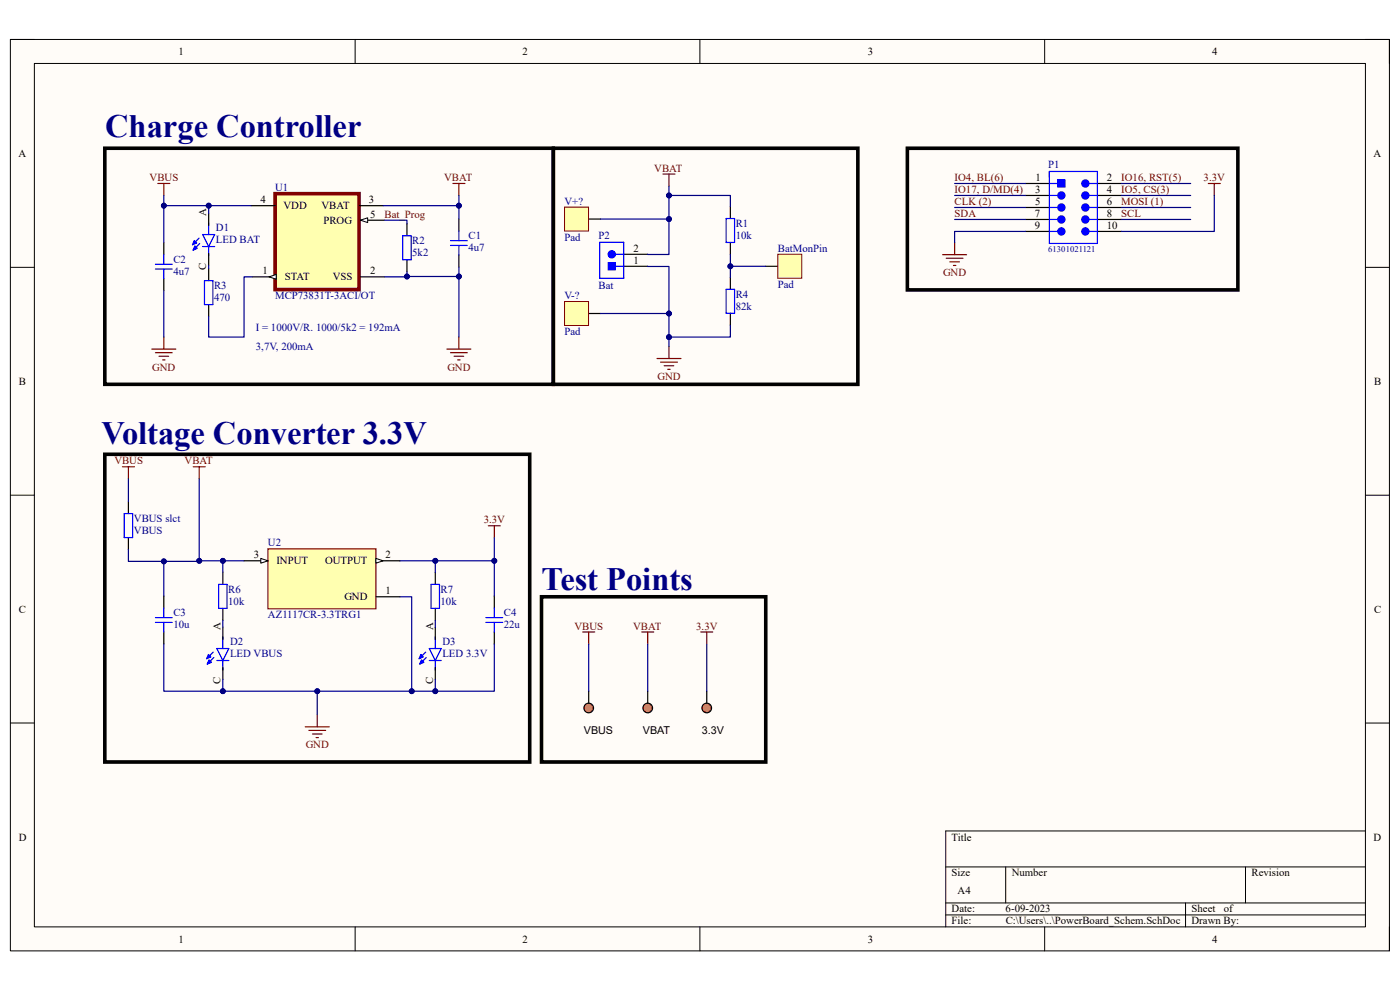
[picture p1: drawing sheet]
<svg xmlns="http://www.w3.org/2000/svg" width="297mm" height="210mm" viewBox="0 0 297 210" stroke-linecap="round" stroke-linejoin="round" font-family="sans-serif">
<path d="M2.2 8.4h292.6v193.3h-292.6z" fill-rule="evenodd" fill="#fffcf8"/>
<path d="M2.2 8.4h292.6v193.3h-292.6z" fill="none" stroke="#000" stroke-width=".21"/>
<path d="M7.3 13.5h282.4v183.1h-282.4z" fill-rule="evenodd" fill="#fffcf8"/>
<g fill="none" stroke="#000" stroke-width=".21">
<path d="M2.2 8.4h5.1M7.3 13.5h282.4v183.1h-282.4zM75.3 8.4v5.1M148.5 8.4v5.1M221.6 8.4v5.1M289.7 8.4h5.1v5.1M2.2 56.7h5.1M289.7 56.7h5.1M2.2 105h5.1M289.7 105.1h5.1M2.2 153.4h5.1M289.7 153.4h5.1"/>
<path d="M289.7 176.3h-89.1v20.3M75.3 196.6v5.1M148.5 196.6v5.1M200.6 183.9h89.1M200.6 191.5h89.1M200.6 194.1h89.1M213.4 183.9v7.6M221.6 196.6v5.1M251.5 191.5v5.1M264.2 183.9v7.6M294.8 196.6v5.1"/>
</g>
<path d="M58.4 41.1h17.8v20.3h-17.8z" fill-rule="evenodd" fill="#ffffb0"/>
<path d="M58.4 41.1h17.8v20.3h-17.8z" fill="none" stroke="#800000" stroke-width=".76"/>
<path d="M53.3 43.6h5.1M76.5 46.7h5.1" fill="none" stroke="#000" stroke-width=".25"/>
<path d="M76.5 46.7l1.5-.5v1z" fill="#f8fcff"/>
<path d="M76.5 46.7l1.5-.5v1z" fill="none" stroke="#000" stroke-width=".21"/>
<path d="M53.5 58.7h5.1M76.2 43.6h5.1M76.5 58.7h5.1" fill="none" stroke="#000" stroke-width=".25"/>
<path d="M57.1 58.7l1.5-.5v1z" fill="#f8fcff"/>
<path d="M57.1 58.7l1.5-.5v1z" fill="none" stroke="#000" stroke-width=".21"/>
<g fill="none" stroke="#800000" stroke-width=".25">
<path d="M33.5 38.9h2.5M34.8 38.9v2.6M96.1 38.9h2.5M97.4 38.9v2.6M32.2 74.1h5.1M33 74.8h3.5M33.7 75.6h2.1M34.5 76.3h.5M34.8 71.5v2.6M94.8 74.1h5.1M95.6 74.8h3.5M96.3 75.6h2.1"/>
<path d="M97.1 76.3h.5M97.4 71.5v2.6"/>
</g>
<path d="M22.2 31.4h95.2v50.1h-95.2z" fill="none" stroke="#000" stroke-width=".76"/>
<path d="M34.8 51.5v2.5M34.8 59.1v2.6M44.3 57v2.5M44.3 64.6v2.6" fill="none" stroke="#000" stroke-width=".25"/>
<path d="M33 57.1h3.5M33 56.1h3.5M34.8 54v2.1M34.8 57.1v2M42.2 50.5l-1.4 1.4M42.4 51.7l-1.4 1.4M43 49.8h2.5l-1.2 2.5zM43 52.3h2.5M43.4 59.5h1.8v5.1h-1.8zM44.3 47.3v2.5M44.3 52.3v2" fill="none" stroke="#00f" stroke-width=".25"/>
<path d="M41.2 51l.5 .5-.9 .4z" fill="#00f"/>
<path d="M41.2 51l.5 .5-.9 .4z" fill="none" stroke="#00f" stroke-width=".25"/>
<path d="M41.3 52.2l.6 .5-.9 .4z" fill="#00f"/>
<path d="M41.3 52.2l.6 .5-.9 .4zM85.4 50h1.8v5.1h-1.8zM95.6 52.1h3.5M95.6 51.1h3.5M97.4 49v2.1M97.4 52.1v2" fill="none" stroke="#00f" stroke-width=".25"/>
<path d="M44.3 45.3v2.5M44.3 53.8v2.5M86.3 47.5v2.5M86.3 55.1v2.6M97.4 46.5v2.5M97.4 54.1v2.5" fill="none" stroke="#000" stroke-width=".25"/>
<path d="M140.7 36.9h2.5M141.9 36.9v2.6M139.4 76.1h5.1M140.1 76.8h3.6M140.9 77.6h2M141.7 78.3h.5M141.9 73.5v2.6" fill="none" stroke="#800000" stroke-width=".25"/>
<path d="M117.4 31.5h64.6v50h-64.6z" fill="none" stroke="#000" stroke-width=".76"/>
<circle cx="129.8" cy="53.9" r=".76" fill="#00f"/>
<g fill="none" stroke="#00f" stroke-width=".25">
<path d="M130.5 53.9h1.8M130.5 56.5h1.8"/>
<circle cx="129.8" cy="53.9" r=".76"/>
</g>
<path d="M132.3 53.9h5.1M132.3 56.5h5.1" fill="none" stroke="#000" stroke-width=".25"/>
<path d="M129 55.7h1.5v1.6h-1.5z" fill-rule="evenodd" fill="#00f"/>
<path d="M129 55.7h1.5v1.6h-1.5z" fill="none" stroke="#00f" stroke-width=".21"/>
<path d="M127.2 51.4h5.1v7.6h-5.1zM154.1 46.4h1.7v5h-1.7zM154.1 61.4h1.7v5.1h-1.7z" fill="none" stroke="#00f" stroke-width=".25"/>
<path d="M154.9 43.8v2.6M154.9 51.4v2.6M154.9 58.8v2.6M154.9 66.5v2.5" fill="none" stroke="#000" stroke-width=".25"/>
<path d="M56.8 116.4h22.9v12.7h-22.9z" fill-rule="evenodd" fill="#ffffb0"/>
<path d="M56.8 116.4h22.9v12.7h-22.9z" fill="none" stroke="#800000" stroke-width=".25"/>
<path d="M51.8 119h5" fill="none" stroke="#000" stroke-width=".25"/>
<path d="M55.3 118.5l1.5 .5-1.5 .5z" fill="#f8fcff"/>
<path d="M55.3 118.5l1.5 .5-1.5 .5z" fill="none" stroke="#000" stroke-width=".21"/>
<path d="M79.7 119h5.1" fill="none" stroke="#000" stroke-width=".25"/>
<path d="M79.7 118.5l1.6 .5-1.6 .5z" fill="#f8fcff"/>
<path d="M79.7 118.5l1.6 .5-1.6 .5z" fill="none" stroke="#000" stroke-width=".21"/>
<path d="M34.8 126.4v2.6M34.8 134.1v2.5M47.3 121.4v2.6M47.3 129.1v2.5M79.7 126.6h5.1M104.9 126.4v2.6M104.9 134.1v2.5" fill="none" stroke="#000" stroke-width=".25"/>
<g fill="none" stroke="#00f" stroke-width=".25">
<path d="M33 132h3.5M33 131h3.5M34.8 129v2M34.8 132v2.1M45.2 138.3l-1.4 1.4M45.4 139.5l-1.4 1.4M46 137.6h2.5l-1.2 2.5zM46.4 124h1.8v5.1h-1.8zM47.3 135.1v2.5M103.1 132h3.5M103.1 131h3.5M104.9 129v2"/>
<path d="M104.9 132v2.1M46 140.1h2.5M47.3 140.1v2"/>
</g>
<path d="M41 99h2.5M42.3 99v2.6M103.6 111.5h2.5M104.9 111.5v2.6M64.8 154.2h5M65.5 154.9h3.6M66.3 155.7h2M67.1 156.5h.5M67.3 151.6v2.6" fill="none" stroke="#800000" stroke-width=".25"/>
<path d="M44.2 138.8l.5 .6-.9 .3z" fill="#00f"/>
<path d="M44.2 138.8l.5 .6-.9 .3z" fill="none" stroke="#00f" stroke-width=".25"/>
<path d="M44.3 140l.6 .5-.9 .4z" fill="#00f"/>
<path d="M44.3 140l.6 .5-.9 .4zM90.3 138.3l-1.4 1.4M90.4 139.5l-1.4 1.4M91.1 137.6h2.5l-1.3 2.5zM91.5 124h1.7v5.1h-1.7zM92.3 135.1v2.5M91.1 140.1h2.5M92.3 140.1v2" fill="none" stroke="#00f" stroke-width=".25"/>
<path d="M47.3 133.1v2.6M92.3 121.4v2.6M92.3 129.1v2.5M47.3 141.6v2.5" fill="none" stroke="#000" stroke-width=".25"/>
<path d="M89.3 138.8l.5 .6-.9 .3z" fill="#00f"/>
<path d="M89.3 138.8l.5 .6-.9 .3z" fill="none" stroke="#00f" stroke-width=".25"/>
<path d="M89.4 140l.5 .5-.9 .4z" fill="#00f"/>
<path d="M89.4 140l.5 .5-.9 .4z" fill="none" stroke="#00f" stroke-width=".25"/>
<path d="M92.3 133.1v2.6M92.3 141.6v2.5" fill="none" stroke="#000" stroke-width=".25"/>
<path d="M22.2 96.4h90.2v65.3h-90.2z" fill="none" stroke="#000" stroke-width=".76"/>
<path d="M26 99h2.5M27.2 99v2.6" fill="none" stroke="#800000" stroke-width=".25"/>
<path d="M81.3 43.6h16.1v2.9M81.6 46.7h4.7v.8" fill="none" stroke="#000080" stroke-width=".25"/>
<circle cx="97.4" cy="43.6" r=".51" fill="#000080"/>
<circle cx="97.4" cy="43.6" r=".51" fill="none" stroke="#000080" stroke-width=".21"/>
<path d="M44.3 56.3v.7M53.5 58.7h-1.7v12.8h-7.5v-4.3M97.4 41.5v2.1M34.8 61.7v9.8" fill="none" stroke="#000080" stroke-width=".25"/>
<circle cx="97.4" cy="43.6" r=".51" fill="#000080"/>
<circle cx="97.4" cy="43.6" r=".51" fill="none" stroke="#000080" stroke-width=".21"/>
<path d="M34.8 43.6v7.9" fill="none" stroke="#000080" stroke-width=".25"/>
<circle cx="34.8" cy="43.6" r=".51" fill="#000080"/>
<circle cx="34.8" cy="43.6" r=".51" fill="none" stroke="#000080" stroke-width=".21"/>
<path d="M44.3 43.6h9" fill="none" stroke="#000080" stroke-width=".25"/>
<circle cx="44.3" cy="43.6" r=".51" fill="#000080"/>
<circle cx="44.3" cy="43.6" r=".51" fill="none" stroke="#000080" stroke-width=".21"/>
<path d="M34.8 41.5v2.1h9.5v1.7" fill="none" stroke="#000080" stroke-width=".25"/>
<circle cx="34.8" cy="43.6" r=".51" fill="#000080"/>
<circle cx="34.8" cy="43.6" r=".51" fill="none" stroke="#000080" stroke-width=".21"/>
<circle cx="44.3" cy="43.6" r=".51" fill="#000080"/>
<circle cx="44.3" cy="43.6" r=".51" fill="none" stroke="#000080" stroke-width=".21"/>
<path d="M97.4 58.7v12.8" fill="none" stroke="#000080" stroke-width=".25"/>
<circle cx="97.4" cy="58.7" r=".51" fill="#000080"/>
<circle cx="97.4" cy="58.7" r=".51" fill="none" stroke="#000080" stroke-width=".21"/>
<path d="M97.4 56.6v2.1h-11.1" fill="none" stroke="#000080" stroke-width=".25"/>
<circle cx="97.4" cy="58.7" r=".51" fill="#000080"/>
<circle cx="97.4" cy="58.7" r=".51" fill="none" stroke="#000080" stroke-width=".21"/>
<circle cx="86.3" cy="58.7" r=".51" fill="#000080"/>
<circle cx="86.3" cy="58.7" r=".51" fill="none" stroke="#000080" stroke-width=".21"/>
<path d="M86.3 57.7v1h-4.7" fill="none" stroke="#000080" stroke-width=".25"/>
<circle cx="86.3" cy="58.7" r=".51" fill="#000080"/>
<circle cx="86.3" cy="58.7" r=".51" fill="none" stroke="#000080" stroke-width=".21"/>
<path d="M141.9 39.5v14.5l-4.5-.1" fill="none" stroke="#000080" stroke-width=".25"/>
<circle cx="141.9" cy="46.5" r=".51" fill="#000080"/>
<circle cx="141.9" cy="46.5" r=".51" fill="none" stroke="#000080" stroke-width=".21"/>
<circle cx="141.9" cy="41.5" r=".51" fill="#000080"/>
<circle cx="141.9" cy="41.5" r=".51" fill="none" stroke="#000080" stroke-width=".21"/>
<path d="M137.4 56.5h4.5v17" fill="none" stroke="#000080" stroke-width=".25"/>
<circle cx="141.9" cy="66.5" r=".51" fill="#000080"/>
<circle cx="141.9" cy="66.5" r=".51" fill="none" stroke="#000080" stroke-width=".21"/>
<circle cx="141.9" cy="71.5" r=".51" fill="#000080"/>
<circle cx="141.9" cy="71.5" r=".51" fill="none" stroke="#000080" stroke-width=".21"/>
<path d="M154.9 54v4.8" fill="none" stroke="#000080" stroke-width=".25"/>
<circle cx="154.9" cy="56.5" r=".51" fill="#000080"/>
<circle cx="154.9" cy="56.5" r=".51" fill="none" stroke="#000080" stroke-width=".21"/>
<path d="M141.9 41.5h13v2.3" fill="none" stroke="#000080" stroke-width=".25"/>
<circle cx="141.9" cy="41.5" r=".51" fill="#000080"/>
<circle cx="141.9" cy="41.5" r=".51" fill="none" stroke="#000080" stroke-width=".21"/>
<path d="M154.9 69v2.5h-13" fill="none" stroke="#000080" stroke-width=".25"/>
<circle cx="141.9" cy="71.5" r=".51" fill="#000080"/>
<circle cx="141.9" cy="71.5" r=".51" fill="none" stroke="#000080" stroke-width=".21"/>
<path d="M47.3 144.1v2.5h20" fill="none" stroke="#000080" stroke-width=".25"/>
<circle cx="47.3" cy="146.6" r=".51" fill="#000080"/>
<circle cx="47.3" cy="146.6" r=".51" fill="none" stroke="#000080" stroke-width=".21"/>
<circle cx="67.3" cy="146.6" r=".51" fill="#000080"/>
<circle cx="67.3" cy="146.6" r=".51" fill="none" stroke="#000080" stroke-width=".21"/>
<path d="M34.8 136.6v10h12.5" fill="none" stroke="#000080" stroke-width=".25"/>
<circle cx="47.3" cy="146.6" r=".51" fill="#000080"/>
<circle cx="47.3" cy="146.6" r=".51" fill="none" stroke="#000080" stroke-width=".21"/>
<path d="M47.3 119v2.4" fill="none" stroke="#000080" stroke-width=".25"/>
<circle cx="47.3" cy="119" r=".51" fill="#000080"/>
<circle cx="47.3" cy="119" r=".51" fill="none" stroke="#000080" stroke-width=".21"/>
<path d="M47.3 131.6v1.5M92.3 131.6v1.5M92.3 144.1v2.5" fill="none" stroke="#000080" stroke-width=".25"/>
<circle cx="92.3" cy="146.6" r=".51" fill="#000080"/>
<circle cx="92.3" cy="146.6" r=".51" fill="none" stroke="#000080" stroke-width=".21"/>
<path d="M84.8 126.6h2.5v20" fill="none" stroke="#000080" stroke-width=".25"/>
<circle cx="87.3" cy="146.6" r=".51" fill="#000080"/>
<circle cx="87.3" cy="146.6" r=".51" fill="none" stroke="#000080" stroke-width=".21"/>
<path d="M42.3 101.6v17.4" fill="none" stroke="#000080" stroke-width=".25"/>
<circle cx="42.3" cy="119" r=".51" fill="#000080"/>
<circle cx="42.3" cy="119" r=".51" fill="none" stroke="#000080" stroke-width=".21"/>
<path d="M104.9 114.1v4.9" fill="none" stroke="#000080" stroke-width=".25"/>
<circle cx="104.9" cy="119" r=".51" fill="#000080"/>
<circle cx="104.9" cy="119" r=".51" fill="none" stroke="#000080" stroke-width=".21"/>
<path d="M92.3 119v2.4" fill="none" stroke="#000080" stroke-width=".25"/>
<circle cx="92.3" cy="119" r=".51" fill="#000080"/>
<circle cx="92.3" cy="119" r=".51" fill="none" stroke="#000080" stroke-width=".21"/>
<path d="M84.8 119h20.1v7.4" fill="none" stroke="#000080" stroke-width=".25"/>
<circle cx="92.3" cy="119" r=".51" fill="#000080"/>
<circle cx="92.3" cy="119" r=".51" fill="none" stroke="#000080" stroke-width=".21"/>
<circle cx="104.9" cy="119" r=".51" fill="#000080"/>
<circle cx="104.9" cy="119" r=".51" fill="none" stroke="#000080" stroke-width=".21"/>
<path d="M104.9 136.6v10h-37.6v5" fill="none" stroke="#000080" stroke-width=".25"/>
<circle cx="92.3" cy="146.6" r=".51" fill="#000080"/>
<circle cx="92.3" cy="146.6" r=".51" fill="none" stroke="#000080" stroke-width=".21"/>
<circle cx="87.3" cy="146.6" r=".51" fill="#000080"/>
<circle cx="87.3" cy="146.6" r=".51" fill="none" stroke="#000080" stroke-width=".21"/>
<circle cx="67.3" cy="146.6" r=".51" fill="#000080"/>
<circle cx="67.3" cy="146.6" r=".51" fill="none" stroke="#000080" stroke-width=".21"/>
<path d="M51.8 119l-17 .1v7.3" fill="none" stroke="#000080" stroke-width=".25"/>
<circle cx="34.8" cy="119.1" r=".51" fill="#000080"/>
<circle cx="34.8" cy="119.1" r=".51" fill="none" stroke="#000080" stroke-width=".21"/>
<circle cx="42.3" cy="119" r=".51" fill="#000080"/>
<circle cx="42.3" cy="119" r=".51" fill="none" stroke="#000080" stroke-width=".21"/>
<circle cx="47.3" cy="119" r=".51" fill="#000080"/>
<circle cx="47.3" cy="119" r=".51" fill="none" stroke="#000080" stroke-width=".21"/>
<path d="M124.9 46.5h2.5" fill="none" stroke="#000" stroke-width=".25"/>
<path d="M119.8 43.9h5.1v5.1h-5.1z" fill-rule="evenodd" fill="#ffffb0"/>
<path d="M119.8 43.9h5.1v5.1h-5.1z" fill="none" stroke="#800000" stroke-width=".21"/>
<path d="M124.9 66.5h2.5" fill="none" stroke="#000" stroke-width=".25"/>
<path d="M119.8 64h5.1v5.1h-5.1z" fill-rule="evenodd" fill="#ffffb0"/>
<path d="M119.8 64h5.1v5.1h-5.1z" fill="none" stroke="#800000" stroke-width=".21"/>
<path d="M127.4 46.5h14.5" fill="none" stroke="#000080" stroke-width=".25"/>
<circle cx="141.9" cy="46.5" r=".51" fill="#000080"/>
<circle cx="141.9" cy="46.5" r=".51" fill="none" stroke="#000080" stroke-width=".21"/>
<path d="M127.4 66.5h14.5" fill="none" stroke="#000080" stroke-width=".25"/>
<circle cx="141.9" cy="66.5" r=".51" fill="#000080"/>
<circle cx="141.9" cy="66.5" r=".51" fill="none" stroke="#000080" stroke-width=".21"/>
<path d="M27.2 106.4v2.6M27.2 114v2.6" fill="none" stroke="#000" stroke-width=".25"/>
<path d="M26.4 109h1.7v5h-1.7z" fill="none" stroke="#00f" stroke-width=".25"/>
<path d="M27.2 116.6v2.5h7.6" fill="none" stroke="#000080" stroke-width=".25"/>
<circle cx="34.8" cy="119.1" r=".51" fill="#000080"/>
<circle cx="34.8" cy="119.1" r=".51" fill="none" stroke="#000080" stroke-width=".21"/>
<path d="M27.2 101.6v4.8" fill="none" stroke="#000080" stroke-width=".25"/>
<path d="M114.9 126.6h47.6v35.1h-47.6z" fill="none" stroke="#000" stroke-width=".76"/>
<path d="M123.6 134.1h2.6M124.9 134.1v2.5M136.1 134.1h2.6M137.4 134.1v2.5M148.7 134.1h2.5M149.9 134.1v2.5" fill="none" stroke="#800000" stroke-width=".25"/>
<circle cx="124.9" cy="150.2" r="1.02" fill="#fd8300"/>
<g fill="none" stroke="#000" stroke-width=".25">
<path d="M124.9 146.6v2.6"/>
<circle cx="124.9" cy="150.2" r="1.02"/>
</g>
<circle cx="137.4" cy="150.2" r="1.02" fill="#fd8300"/>
<g fill="none" stroke="#000" stroke-width=".25">
<path d="M137.4 146.6v2.6"/>
<circle cx="137.4" cy="150.2" r="1.02"/>
</g>
<circle cx="149.9" cy="150.2" r="1.02" fill="#fd8300"/>
<g fill="none" stroke="#000" stroke-width=".25">
<path d="M162.5 56.5h2.5M149.9 146.6v2.6"/>
<circle cx="149.9" cy="150.2" r="1.02"/>
</g>
<path d="M124.9 136.6v10M137.4 136.6v10M149.9 136.6v10" fill="none" stroke="#000080" stroke-width=".25"/>
<path d="M165 53.9h5.1v5.1h-5.1z" fill-rule="evenodd" fill="#ffffb0"/>
<path d="M165 53.9h5.1v5.1h-5.1z" fill="none" stroke="#800000" stroke-width=".21"/>
<path d="M154.9 56.5h7.6" fill="none" stroke="#000080" stroke-width=".25"/>
<circle cx="154.9" cy="56.5" r=".51" fill="#000080"/>
<circle cx="154.9" cy="56.5" r=".51" fill="none" stroke="#000080" stroke-width=".21"/>
<path d="M192.5 31.5h70.1v30h-70.1z" fill="none" stroke="#000" stroke-width=".76"/>
<path d="M256.3 38.9h2.6M257.6 38.9v2.6M200 54h5.1M200.7 54.8h3.6M201.5 55.6h2M202.3 56.3h.5M202.5 51.5v2.5" fill="none" stroke="#800000" stroke-width=".25"/>
<circle cx="230.3" cy="41.5" r=".76" fill="#00f"/>
<circle cx="230.3" cy="41.5" r=".76" fill="none" stroke="#00f" stroke-width=".25"/>
<circle cx="225.2" cy="44" r=".76" fill="#00f"/>
<circle cx="225.2" cy="44" r=".76" fill="none" stroke="#00f" stroke-width=".25"/>
<circle cx="225.2" cy="46.6" r=".76" fill="#00f"/>
<circle cx="225.2" cy="46.6" r=".76" fill="none" stroke="#00f" stroke-width=".25"/>
<circle cx="225.2" cy="49.1" r=".76" fill="#00f"/>
<circle cx="225.2" cy="49.1" r=".76" fill="none" stroke="#00f" stroke-width=".25"/>
<circle cx="230.3" cy="49.1" r=".76" fill="#00f"/>
<circle cx="230.3" cy="49.1" r=".76" fill="none" stroke="#00f" stroke-width=".25"/>
<circle cx="230.3" cy="46.6" r=".76" fill="#00f"/>
<circle cx="230.3" cy="46.6" r=".76" fill="none" stroke="#00f" stroke-width=".25"/>
<circle cx="230.3" cy="44" r=".76" fill="#00f"/>
<circle cx="230.3" cy="44" r=".76" fill="none" stroke="#00f" stroke-width=".25"/>
<circle cx="230.3" cy="38.9" r=".76" fill="#00f"/>
<circle cx="230.3" cy="38.9" r=".76" fill="none" stroke="#00f" stroke-width=".25"/>
<circle cx="225.2" cy="41.5" r=".76" fill="#00f"/>
<g fill="none" stroke="#00f" stroke-width=".25">
<path d="M222.6 38.9h1.8M222.6 36.4h10.2v15.2h-10.2zM231 38.9h1.8M222.6 41.5h1.8M222.6 44h1.8M222.6 46.6h1.8M222.6 49.1h1.8M231 41.5h1.8M231 44h1.8M231 46.6h1.8M231 49.1h1.8"/>
<circle cx="225.2" cy="41.5" r=".76"/>
</g>
<path d="M217.5 38.9h5.1M232.8 38.9h5.1M217.5 41.5h5.1M217.5 44h5.1M217.5 46.6h5.1M217.5 49.1h5.1M232.8 41.5h5.1M232.8 44h5.1M232.8 46.6h5.1M232.8 49.1h5.1" fill="none" stroke="#000" stroke-width=".25"/>
<path d="M224.4 38.2h1.5v1.5h-1.5z" fill-rule="evenodd" fill="#00f"/>
<path d="M224.4 38.2h1.5v1.5h-1.5z" fill="none" stroke="#00f" stroke-width=".21"/>
<path d="M202.5 38.9h15M237.9 38.9h14.7M202.5 41.5h15M202.5 44h15M202.5 46.6h15M217.5 49.1h-15v2.4M237.9 41.5h14.7M237.9 44h14.7M237.9 46.6h14.7M257.6 41.5v7.6h-19.7" fill="none" stroke="#000080" stroke-width=".25"/>
<g font-size="6.9" fill="#000080">
<text x="22.3" y="29">Charge Controller</text>
<text x="21.5" y="94.1">Voltage Converter 3.3V</text>
<text x="114.9" y="125.1">Test Points</text>
</g>
<g font-size="2.3">
<text x="37.9" y="11.7">1</text>
<text x="110.9" y="11.7">2</text>
<text x="184.1" y="11.7">3</text>
<text x="257.1" y="11.7">4</text>
<text x="3.9" y="33.3">A</text>
<text x="291.4" y="33.3">A</text>
<text x="219.6" y="40.9">3</text>
<text x="219.7" y="38.4">1</text>
<text x="234.8" y="40.9">4</text>
<text x="234.8" y="38.4">2</text>
<text x="43.8" y="45.8" transform="rotate(-90 43.8 45.8)">A</text>
<text x="55.2" y="43.1">4</text>
<text x="60.2" y="44.4">VDD</text>
<text x="68.2" y="44.4">VBAT</text>
<text x="68.6" y="47.5">PROG</text>
<text x="78.2" y="43.1">3</text>
<text x="78.5" y="46.2">5</text>
<text x="219.5" y="46">7</text>
<text x="219.6" y="43.5">5</text>
<text x="234.8" y="43.5">6</text>
<text x="234.8" y="46">8</text>
<text x="134.4" y="53.4">2</text>
<text x="219.5" y="48.6">9</text>
<text x="234.8" y="48.6">10</text>
<text x="43.8" y="57.2" transform="rotate(-90 43.8 57.2)">C</text>
<text x="55.7" y="58.2">1</text>
<text x="60.4" y="59.5">STAT</text>
<text x="70.6" y="59.5">VSS</text>
<text x="78.5" y="58.2">2</text>
<text x="134.4" y="56">1</text>
<text x="4" y="81.6">B</text>
<text x="291.5" y="81.6">B</text>
<text x="53.8" y="118.4">3</text>
<text x="58.6" y="119.7">INPUT</text>
<text x="69" y="119.7">OUTPUT</text>
<text x="81.8" y="118.4">2</text>
<text x="4" y="130">C</text>
<text x="73.1" y="127.3">GND</text>
<text x="81.8" y="126.1">1</text>
<text x="291.5" y="130">C</text>
<text x="46.8" y="133.6" transform="rotate(-90 46.8 133.6)">A</text>
<text x="91.9" y="133.6" transform="rotate(-90 91.9 133.6)">A</text>
<text x="46.8" y="145.1" transform="rotate(-90 46.8 145.1)">C</text>
<text x="91.9" y="145.1" transform="rotate(-90 91.9 145.1)">C</text>
<text x="123.9" y="155.8">VBUS</text>
<text x="136.4" y="155.8">VBAT</text>
<text x="148.9" y="155.8">3.3V</text>
<text x="4" y="178.3">D</text>
<text x="201.9" y="178.3">Title</text>
<text x="291.4" y="178.3">D</text>
<text x="201.9" y="185.9">Size</text>
<text x="214.6" y="185.9">Number</text>
<text x="265.5" y="185.9">Revision</text>
<text x="203.2" y="189.7">A4</text>
<text x="201.9" y="193.5">Date:</text>
<text x="201.9" y="196.1">File:</text>
<text x="213.3" y="193.5">6-09-2023</text>
<text x="213.4" y="196.1">C:\Users\..\PowerBoard_Schem.SchDoc</text>
<text x="252.8" y="193.5">Sheet</text>
<text x="252.8" y="196.1">Drawn By:</text>
<text x="259.6" y="193.5">of</text>
<text x="37.9" y="199.9">1</text>
<text x="110.9" y="199.9">2</text>
<text x="184.1" y="199.9">3</text>
<text x="257.1" y="199.9">4</text>
</g>
<g font-size="2.3" fill="#000080">
<text x="222.4" y="35.6">P1</text>
<text x="58.4" y="40.6">U1</text>
<text x="119.8" y="43.4">V+?</text>
<text x="45.8" y="49.1">D1</text>
<text x="45.8" y="51.6">LED BAT</text>
<text x="87.5" y="51.8">R2</text>
<text x="99.4" y="50.8">C1</text>
<text x="99.4" y="53.3">4u7</text>
<text x="119.8" y="51.1">Pad</text>
<text x="127" y="50.6">P2</text>
<text x="156.1" y="48.1">R1</text>
<text x="156.1" y="50.7">10k</text>
<text x="165" y="53.4">BatMonPin</text>
<text x="36.8" y="55.8">C2</text>
<text x="36.8" y="58.3">4u7</text>
<text x="87.5" y="54.3">5k2</text>
<text x="45.4" y="61.3">R3</text>
<text x="45.4" y="63.8">470</text>
<text x="58.4" y="63.5">MCP73831T-3ACI/OT</text>
<text x="119.8" y="63.5">V-?</text>
<text x="127" y="61.3">Bat</text>
<text x="156.1" y="63.2">R4</text>
<text x="156.1" y="65.7">82k</text>
<text x="165" y="61">Pad</text>
<text x="54.3" y="70.1">I = 1000V/R. 1000/5k2 = 192mA</text>
<text x="119.8" y="71.1">Pad</text>
<text x="54.3" y="74.2">3,7V, 200mA</text>
<text x="28.4" y="110.7">VBUS slct</text>
<text x="28.4" y="113.3">VBUS</text>
<text x="56.9" y="115.9">U2</text>
<text x="48.4" y="125.7">R6</text>
<text x="93.5" y="125.7">R7</text>
<text x="36.8" y="130.8">C3</text>
<text x="48.4" y="128.3">10k</text>
<text x="56.9" y="131.1">AZ1117CR-3.3TRG1</text>
<text x="93.5" y="128.3">10k</text>
<text x="106.9" y="130.8">C4</text>
<text x="36.8" y="133.3">10u</text>
<text x="48.8" y="136.9">D2</text>
<text x="93.9" y="136.9">D3</text>
<text x="106.9" y="133.3">22u</text>
<text x="48.8" y="139.4">LED VBUS</text>
<text x="93.9" y="139.4">LED 3.3V</text>
</g>
<g font-size="2.3" fill="#800000">
<text x="31.7" y="38.4">VBUS</text>
<text x="94.2" y="38.4">VBAT</text>
<text x="138.8" y="36.4">VBAT</text>
<text x="202.5" y="38.4">IO4, BL(6)</text>
<text x="202.5" y="40.9">IO17, D/MD(4)</text>
<text x="237.9" y="40.9">IO5, CS(3)</text>
<text x="237.9" y="38.4">IO16, RST(5)</text>
<text x="255.4" y="38.4">3.3V</text>
<text x="81.6" y="46.2">Bat_Prog</text>
<text x="202.5" y="43.5">CLK (2)</text>
<text x="202.5" y="46">SDA</text>
<text x="237.9" y="43.5">MOSI (1)</text>
<text x="237.9" y="46">SCL</text>
<text x="200.1" y="58.6">GND</text>
<text x="32.3" y="78.6">GND</text>
<text x="94.9" y="78.6">GND</text>
<text x="139.5" y="80.6">GND</text>
<text x="24.3" y="98.5">VBUS</text>
<text x="39.2" y="98.5">VBAT</text>
<text x="102.6" y="111">3.3V</text>
<text x="121.9" y="133.6">VBUS</text>
<text x="134.3" y="133.6">VBAT</text>
<text x="147.7" y="133.6">3.3V</text>
<text x="64.9" y="158.7">GND</text>
</g>
<text font-size="1.8" fill="#000080" x="222.4" y="53.5">61301021121</text>
</svg>
